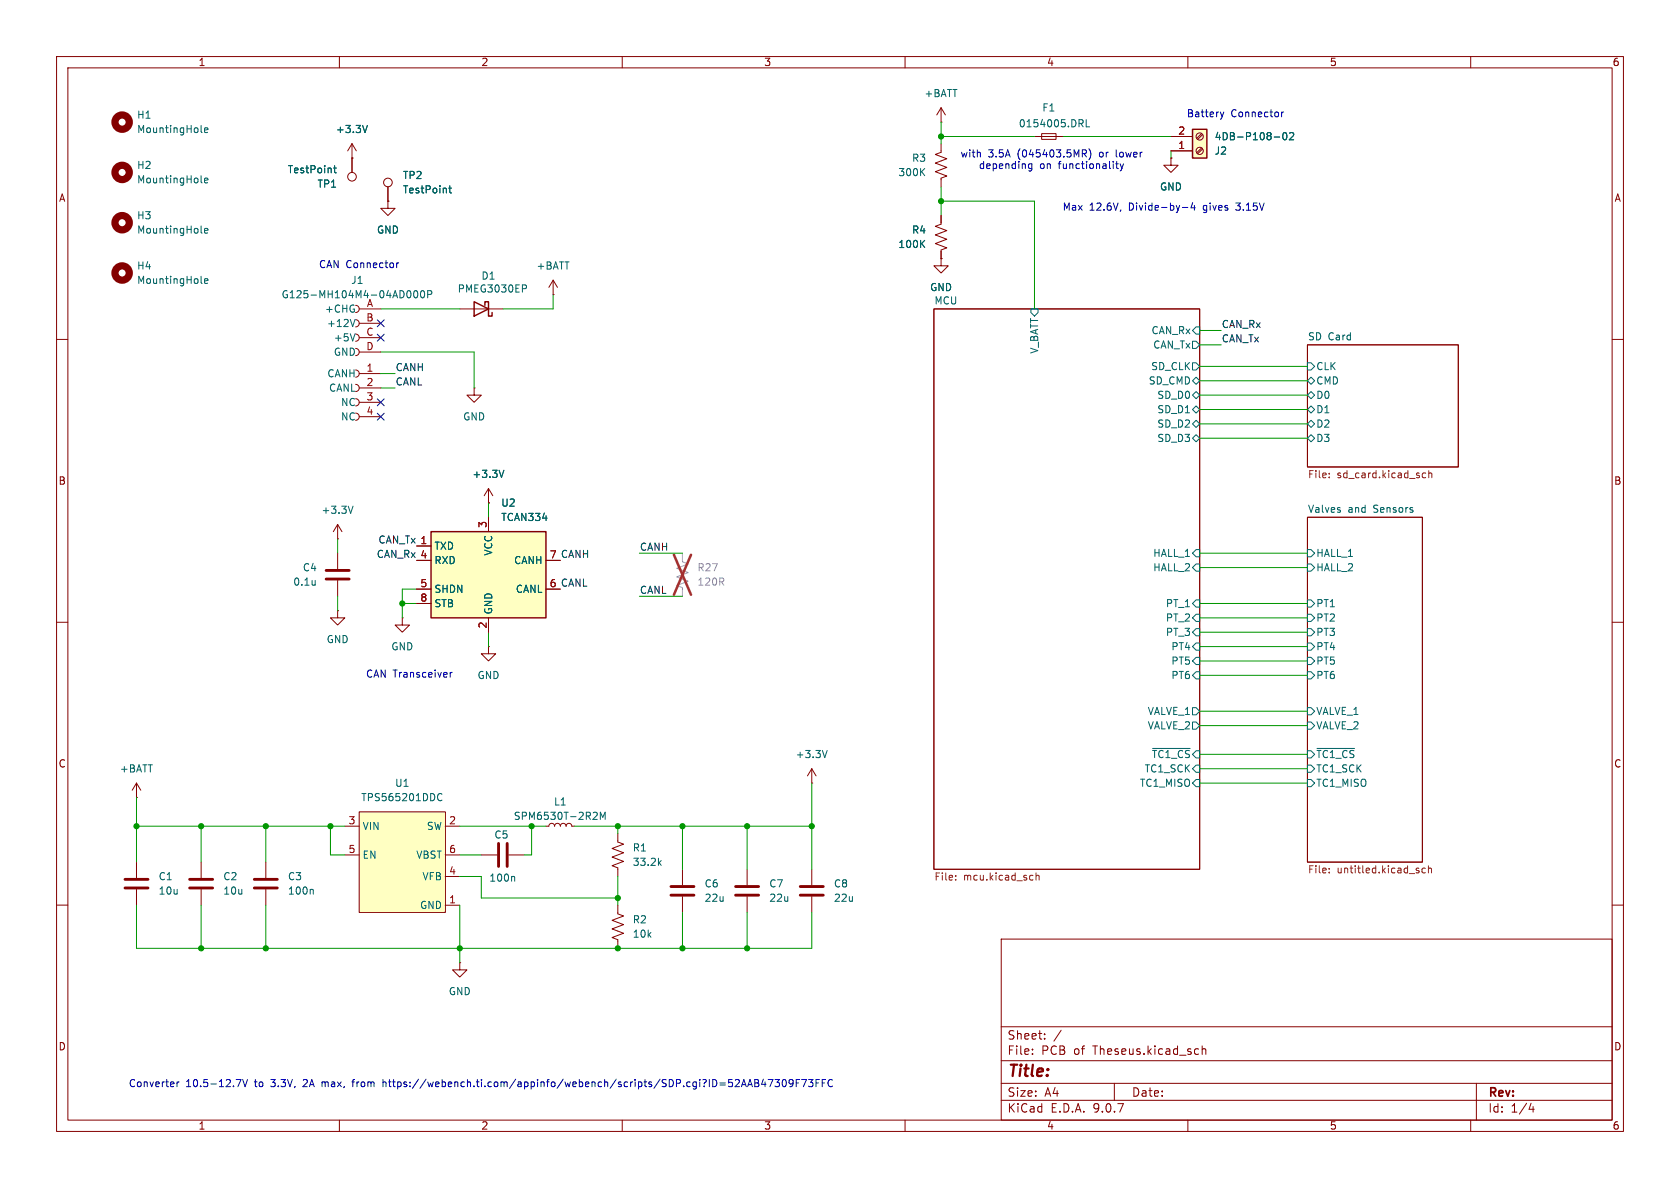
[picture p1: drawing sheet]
<svg xmlns="http://www.w3.org/2000/svg" width="297mm" height="210mm" viewBox="0 0 297 210" stroke-linecap="round" stroke-linejoin="round" font-family="sans-serif">
<g fill="none" stroke="#840000" stroke-width=".18">
<path d="M10 10h277v190h-277zM12 12h273v186h-273zM60 10v2M110 10v2M160 10v2M210 10v2M260 10v2M68.6 35.6v1.2h1.2l-1.2 1.3-1.3-1.3h1.3M68.6 35.6h.1M165.1 54.6h47v99.1h-47zM10 60h2M231.1 61h26.7v21.6h-26.7z"/>
<path d="M285 60h2M59.7 97.8v2.8M231.1 91.4h20.4v61h-20.4zM10 110h2M59.7 108v1.2h1.3l-1.3 1.3-1.3-1.3h1.3M59.7 108h.1M59.7 102.6v2.8M285 110h2M10 160h2M177 166h108v32h-108zM285 160h2M60 198v2"/>
<path d="M110 198v2M160 198v2M177 194.5h108M177 191.5h108M177 187.5h108M177 181.5h108M182.5 186.3v.1M182.5 185.5v.1M184.7 183.6v.1M184.7 182.8v.1M187.6 182.1l-1.3 2M197 191.5v3"/>
<path d="M210 198v2M211.7 185.4l.2 .1M211.9 186.3l-.2 .1M212.5 184.9v1.5M212.5 185.5l.2-.1 .4 .1 .1 .9M260 198v2M261 191.5v6.5M270.7 195l-.4 1.1h.9M271 195.6v1"/>
</g>
<g fill="none" stroke="#006464" stroke-width=".18">
<path d="M182.2 54.6h1.3v.6l-.6 .7-.7-.7zM211.5 57.8h.6v1.3h-.6l-.7-.7zM210.8 64.1h.7l.6 .7-.6 .6h-.7zM210.8 67.3l.7-.6 .6 .6-.6 .6zM210.8 60.3h.7l.6 .7-.6 .6h-.7zM210.8 69.9l.7-.7 .6 .7-.6 .6zM210.8 72.4l.7-.6 .6 .6-.6 .6zM210.8 74.9l.7-.6 .6 .6-.6 .7zM210.8 77.5l.7-.7 .6 .7-.6 .6zM231.1 64.1h.7l.6 .7-.6 .6h-.7zM231.1 67.3l.7-.6 .6 .6-.6 .6zM231.1 69.9l.7-.7 .6 .7-.6 .6z"/>
<path d="M231.1 74.9l.7-.6 .6 .6-.6 .7zM231.1 77.5l.7-.7 .6 .7-.6 .6zM231.8 71.8l.6 .6-.6 .6-.7-.6zM211.5 97.2h.6v1.2h-.6l-.7-.6zM211.5 99.7h.6v1.3h-.6l-.7-.7zM231.1 97.2h.7l.6 .6-.6 .6h-.7zM231.1 99.7h.7l.6 .6-.6 .7h-.7zM55.7 102.6v.8M55.7 103.3v.1M211.5 106h.6v1.3h-.6l-.7-.6zM211.5 108.6h.6v1.3h-.6l-.7-.7zM211.5 111.1h.6v1.3h-.6l-.7-.6z"/>
<path d="M211.5 118.7h.6v1.3h-.6l-.7-.6zM211.5 113.7h.6v1.2h-.6l-.7-.6zM211.5 116.2h.6v1.3h-.6l-.7-.7zM231.1 106h.7l.6 .7-.6 .6h-.7zM231.1 108.6h.7l.6 .6-.6 .7h-.7zM231.1 111.1h.7l.6 .7-.6 .6h-.7zM231.1 116.2h.7l.6 .6-.6 .7h-.7zM231.1 118.7h.7l.6 .7-.6 .6h-.7zM231.1 113.7h.7l.6 .6-.6 .6h-.7zM203.8 132.3h6.6M210.8 127.6h.7l.6 .7-.6 .6h-.7zM210.8 125.1h.7l.6 .6-.6 .7h-.7z"/>
<path d="M211.5 137.8h.6v1.3h-.6l-.7-.7zM211.5 135.3h.6v1.2h-.6l-.7-.6zM231.1 135.3h.7l.6 .6-.6 .6h-.7zM231.1 132.7h.7l.6 .7-.6 .6h-.7zM231.1 125.1h.7l.6 .6-.6 .7h-.7zM231.1 137.8h.7l.6 .6-.6 .7h-.7zM231.1 127.6h.7l.6 .7-.6 .6h-.7zM232.8 132.3h6.7"/>
</g>
<g fill="none" stroke="#725600" stroke-width=".18">
<path d="M235 84.3v.2M235 83.7v.1M251.5 84.3l.2 .2 .3-.1M252 83.7l-.3-.1-.2 .1M252.6 83.7l.2-.1 .3 .1v.8M252.6 83.2v1.3M168.9 155.5v.1M168.9 154.8v.1M182.5 154.7l.1 .1M182.6 155.5l-.1 .1M183.2 154.3v1.3M183.2 154.9l.1-.2 .3 .1 .1 .8"/>
<path d="M235 153.5v.1M235 154.2v.1M252 153.5h-.4l-.2 .2 .1 .5h.5M252.5 153.6l.2-.1h.3l.1 .8M252.5 153v1.3"/>
</g>
<path d="M57.7 100.8h4M57.7 102.4h4" fill="none" stroke="#840000" stroke-width=".51"/>
<path d="M63.5 143.5h15.2v17.8h-15.2z" fill="#ffffc2"/>
<g fill="none" stroke="#840000" stroke-width=".18">
<path d="M143.5 138.4h.1M143.5 135.9l-.8 1.3M143.5 135.9l.8 1.3M143.5 135.9v2.5M61 146.1h2.5M61 151.1h2.5M63.5 143.5h15.2v17.8h-15.2zM78.7 146.1h2.6M78.7 151.1h2.6M78.7 154.9h2.6M85.1 151.1h2.8M89.9 151.1h2.8"/>
<path d="M78.7 160h2.6"/>
</g>
<path d="M146.2 132.7l-.4 1.2M77.5 141.4l.3 .1 .3-.1M78.1 140.4l-.3-.1-.3 .2M90.8 154.9l.2 .2v.7" fill="none" stroke="#006464" stroke-width=".18"/>
<path d="M88.1 149.1v4.1M89.7 149.1v4.1" fill="none" stroke="#840000" stroke-width=".51"/>
<path d="M76.2 94h20.3v15.2h-20.3z" fill="#ffffc2"/>
<path d="M76.2 94h20.3v15.2h-20.3z" fill="none" stroke="#840000" stroke-width=".25"/>
<g fill="none" stroke="#840000" stroke-width=".18">
<path d="M166.4 19.1l-.8 1.2M166.4 19.1l.7 1.2M166.4 19.1v2.5M68.6 33v2.6M166.4 21.6h.1M166.4 25.4v1.5l-1 .4 2 .8-2 .7 2 .8-2 .8 2 .7-1 .4v1.5M166.4 38.1v1.5l-1 .4 2 .8-2 .7 2 .8-2 .8 2 .7-1 .4v1.5M182.9 24.1h5.1M184.1 23.6h2.6v1h-2.6zM207 27.9v1.3h1.3l-1.3 1.3-1.3-1.3h1.3M207 27.9h.1M166.4 45.7v1.3h1.2l-1.2 1.3-1.3-1.3h1.3"/>
<path d="M166.4 45.7h.1M59.7 95.3h.1M59.7 92.7l-.8 1.3M59.7 92.7l.8 1.3M59.7 92.7v2.6M73.7 96.5h2.5M73.7 99.1h2.5M86.4 88.9h.1M86.4 86.4v2.5M86.4 91.4v2.6M86.4 86.4l-.8 1.2M86.4 86.4l.7 1.2"/>
<path d="M96.5 99.1h2.6M71.1 109.2v1.3h1.3l-1.3 1.3-1.3-1.3h1.3M71.1 109.2h.1M73.7 104.1h2.5M73.7 106.7h2.5M86.4 114.3v1.3h1.2l-1.2 1.2-1.3-1.2h1.3M86.4 114.3h.1M86.4 109.2v2.6M96.5 104.1h2.6M24.1 138.4l-.7 1.3M24.1 138.4l.8 1.3M24.1 138.4v2.6"/>
<path d="M24.1 141h.1M24.1 152.4v2.8M24.1 157.2v2.8M35.6 152.4v2.8M35.6 157.2v2.8M47 152.4v2.8M47 157.2v2.8M96.5 146.1h.5l.2-.4 .3-.2 .4 .2 .1 .4 .2-.4 .3-.2 .4 .2 .2 .4 .1-.4 .4-.2 .3 .2 .2 .4 .1-.4 .4-.2 .3 .2 .2 .4h.5M109.2 147.3v1.5l1 .4-2 .8 2 .7-2 .8 2 .8-2 .7 1 .4v1.5M120.6 153.7v2.8M120.6 158.5v2.8M132.1 153.7v2.8"/>
<path d="M132.1 158.5v2.8M81.3 170.2v1.3h1.2l-1.2 1.2-1.3-1.2h1.3M81.3 170.2h.1M109.2 160v1.5l1 .4-2 .8 2 .7-2 .8 2 .8-2 .7 1 .4v1.5"/>
<circle cx="68.6" cy="32.3" r=".76"/>
</g>
<g fill="none" stroke="#006464" stroke-width=".18">
<path d="M79.3 33.3h.5M79.5 32.8v1.1l.3 .2M162.9 30.3l.6 .8M163.5 29.8l-.7 .7M192 21.2v1.2h.6M162.9 43l.6 .8M163.5 42.5l-.7 .7M62.4 89.5l-.4 1.2M89.1 83.1l-.4 1.3M55.2 157.2l.2 .2v.7M105.3 143.6l.3 .2-.1 .3-.7 .8h.8M106.1 144.9v-1.3l.5 .9 .4-.9v1.3"/>
<path d="M116.5 152.5l.4 .5M116.9 152.1l-.5 .5"/>
</g>
<path d="M22.1 155.4h4.1M22.1 157h4.1M33.5 155.4h4.1M33.5 157h4.1M45 155.4h4M45 157h4M118.6 156.7h4.1M118.6 158.2h4.1M130 156.7h4.1M130 158.2h4.1" fill="none" stroke="#840000" stroke-width=".51"/>
<path d="M120.6 97.8v1.5l1.1 .4-2.1 .8 2.1 .7-2.1 .8 2.1 .7-2.1 .8 1 .4v1.5" fill="none" stroke="#a1a1a1" stroke-width=".18"/>
<path d="M119.1 98.1l3.1 7M122.2 98.1l-3.1 7" fill="none" stroke="#e12e31" stroke-width=".46"/>
<path d="M210.8 22.9h2.6v5h-2.6z" fill="#ffffc2"/>
<path d="M210.8 22.9h2.6v5h-2.6zM83.8 53.3l2.6 1.3-2.6 1.3zM85.7 54v-.7h.7v2.6h.6v-.7" fill="none" stroke="#840000" stroke-width=".25"/>
<g fill="none" stroke="#840000" stroke-width=".18">
<path d="M62.2 27.9h.1M62.2 25.4l-.7 1.3M62.2 25.4l.8 1.3M62.2 25.4v5.1M68.6 35.6h.1M68.6 33v2.6M166.4 38.1v1.3M207 27.9h.1M207 26.7h3.8M207 24.1h3.8M212.4 26.2l-.8 .8M212.4 23.6l-.8 .9"/>
<path d="M212.6 26.3l-.9 .9M212.6 23.8l-.9 .8M62.9 54a.64 .64 0 0 1 .6 .6 .64 .64 0 0 1-.6 .6M62.9 56.5a.64 .64 0 0 1 .6 .7 .64 .64 0 0 1-.6 .6M62.9 59.1a.64 .64 0 0 1 .6 .6 .64 .64 0 0 1-.6 .6M63.5 54.6h3.8M63.5 57.2h3.8M63.5 59.7h3.8M81.3 54.6h7.6M97.8 52.1h.1M97.8 49.5l-.8 1.3M97.8 49.5l.8 1.3"/>
<path d="M97.8 49.5v2.6M166.4 45.7h.1M166.4 44.5v1.2M62.9 61.6a.64 .64 0 0 1 .6 .6 .64 .64 0 0 1-.6 .7M62.9 65.4a.64 .64 0 0 1 .6 .6 .64 .64 0 0 1-.6 .7M62.9 67.9a.64 .64 0 0 1 .6 .7 .64 .64 0 0 1-.6 .6M62.9 70.5a.64 .64 0 0 1 .6 .6 .64 .64 0 0 1-.6 .7M62.9 73a.64 .64 0 0 1 .6 .7 .64 .64 0 0 1-.6 .6M63.5 62.2h3.8M63.5 66h3.8M63.5 68.6h3.8M63.5 71.1h3.8"/>
<path d="M63.5 73.7h3.8M83.8 68.6v1.3h1.3l-1.3 1.2-1.3-1.2h1.3M83.8 68.6h.1M73.7 96.5h2.5M73.7 99.1h2.5M86.4 88.9h.1M86.4 91.4v2.6M96.5 99.1h2.6M73.7 104.1h2.5M73.7 106.7h2.5M86.4 109.2v2.6M96.5 104.1h2.6"/>
<path d="M143.5 153.7v2.8M143.5 158.5v2.8"/>
<circle cx="62.2" cy="31.2" r=".76"/>
<circle cx="212.1" cy="26.7" r=".63"/>
<circle cx="212.1" cy="24.1" r=".63"/>
</g>
<g fill="none" stroke="#006464" stroke-width=".18">
<path d="M35.5 32.1l.2 .2M35.5 23.3l.2 .1M36.2 23l.6-.1-.1-.2-.4-.1-.1 .2v.6h.5M36.2 31.9l.6-.1-.1-.3h-.4l-.1 .2v.6h.5M59 29.7h.5M59.2 29.3v1.1l.3 .2M65 22.2l-.5 1.2M79.3 33.3h.5M79.5 32.8v1.1l.3 .2M225.3 24.2h.9M227 23.5l.1-.1a.68 .68 0 0 1 .4 .7 .68 .68 0 0 1-.4 .6 .84 .84 0 0 1-.1-1.2zM228 23.6l.5-.2 .2 .4-.8 .9h.8"/>
<path d="M35.5 49.9l.2 .2M35.5 41l.2 .2M36.2 49.7l.6-.1-.1-.3h-.4l-.1 .1v.6h.5M36.2 40.8l.6-.1-.1-.3h-.4l-.1 .2v.6h.5M62.8 56.5l-.5 1.2M62.8 59l-.5 1.3M72.3 51.4a.79 .79 0 0 1 0 1.2M73.3 51.4h.1a.68 .68 0 0 1 .5 .6 .68 .68 0 0 1-.5 .6 .84 .84 0 0 1-.1-1.2zM74.5 51.4h.1a.68 .68 0 0 1 .5 .6 .68 .68 0 0 1-.5 .6 .84 .84 0 0 1-.1-1.2zM75.6 52h.6l.1-.2v-.3l-.7-.1v1.2M92.8 50.4l.3 .2-.1 .3-.2 .1M162.9 43l.6 .8"/>
<path d="M163.5 42.5l-.7 .7M89.1 83.1l-.4 1.3"/>
</g>
<g fill="none" stroke="#840000" stroke-width="1.3">
<circle cx="21.6" cy="30.5" r="1.27"/>
<circle cx="21.6" cy="39.4" r="1.27"/>
<circle cx="21.6" cy="21.6" r="1.27"/>
<circle cx="21.6" cy="48.3" r="1.27"/>
</g>
<path d="M141.5 156.7h4M141.5 158.2h4" fill="none" stroke="#840000" stroke-width=".51"/>
<g fill="none" stroke="#009600" stroke-width=".18">
<path d="M166.4 21.6v3.8M166.4 33v5.1M166.4 24.1h16.5M166.4 35.6h16.5v19M188 24.1h19M207 26.7v1.2M67.3 54.6h14M97.8 52.1v2.5h-8.9M212.1 58.4h3.8M67.3 66h2.5M67.3 62.2h16.5v6.4M67.3 68.6h2.5"/>
<path d="M212.1 61h3.8M212.1 64.8h19M212.1 74.9h19M212.1 69.9h19M212.1 72.4h19M212.1 67.3h19M212.1 77.5h19M59.7 95.3v2.5M86.4 88.9v2.5M113 97.8h7.6M212.1 97.8h19M59.7 105.4v2.6"/>
<path d="M71.1 106.7h2.6M73.7 104.1h-2.6v5.1M86.4 111.8v2.5M113 105.4h7.6M212.1 111.8h19M212.1 119.4h19M212.1 116.8h19M212.1 114.3h19M212.1 106.7h19M212.1 100.3h19M212.1 109.2h19M143.5 138.4v15.3"/>
<path d="M212.1 133.4h19M212.1 128.3h19M212.1 138.4h19M212.1 135.9h19M212.1 125.7h19M24.1 146.1h36.9M24.1 141v11.4M35.6 146.1v6.3M47 146.1v6.3M58.4 146.1v5h2.6M81.3 151.1h3.8M81.3 154.9h3.8v3.9h24.1"/>
<path d="M81.3 146.1h15.2M94 146.1v5h-1.3M101.6 146.1h41.9M109.2 146.1v1.2M109.2 154.9v5.1M120.6 146.1v7.6M132.1 146.1v7.6M24.1 160v7.6h119.4v-6.3M35.6 160v7.6M47 160v7.6M81.3 160v10.2M120.6 161.3v6.3"/>
<path d="M132.1 161.3v6.3"/>
</g>
<path d="M66.7 59.1l1.2 1.2M66.7 56.5l1.2 1.3M67.9 59.1l-1.2 1.2M67.9 56.5l-1.2 1.3M66.7 70.5l1.2 1.2M66.7 73.1l1.2 1.2M67.9 70.5l-1.2 1.2M67.9 73.1l-1.2 1.2" fill="none" stroke="#000084" stroke-width=".18"/>
<g fill="none" stroke="#0000c2" stroke-width=".18">
<path d="M215.7 19.8l.4 .8M216.4 19.8l-.3 .8M226.6 19.8v.8M226.9 19.8l-.3 .2M181.9 29l-.1 .2 .1 .5 .2 .1 .3-.1M182.4 29v1l-.2 .2h-.3M191.3 26.5h.5l.3 .2-.2 .4-.6 .1M191.6 27.2l.5 .6M192.5 26.3a1.47 1.47 0 0 1 .1 1.9M197.2 29h.5M197.4 28.5v1.1l.3 .2M198 29l.3 .8"/>
<path d="M198.2 37.1l-.1 .2M198.3 29.8l-.3 .4M198.6 29l-.3 .8M209 36.7h1M210.9 35.8l-.4 .9h.8M211.2 36.3v.9M216.1 20.6l-.2 .4M70.1 46.5v.8M70.5 46.5l-.4 .2M79.6 118.9v.8M79.9 118.9l-.3 .2M31.3 191.3v.8"/>
<path d="M31.7 191.3l-.4 .2M41.8 190.8h.8l-.5 1.3M42.9 190.8l.4 1.3 .5-1.3M56.9 191.3v.8M57.1 191.3l-.2 .1M62.2 191.3h.5M62.7 190.8l-.3 .2v1.1M67.7 191.4l.4-.1 .1 .1M67.7 190.8v1.3M133.9 190.8l.2 .3-.2 .3 .2 .2 .1 .3-.3 .2h-.5M135 190.8l-.3 .9h.7M135.3 191.3v.8"/>
<path d="M135.8 190.8h.8l-.5 1.3M137 190.8h.8l-.4 .5 .3 .1v.6l-.1 .1-.6-.1M138.4 191l.2-.2a.68 .68 0 0 1 .4 .7 .68 .68 0 0 1-.4 .6l-.2-.1-.1-.4zM140.2 191.4l-.2 .2h-.4l-.1-.2 .1-.5 .4-.1 .2 .2a.84 .84 0 0 1-.3 1.1h-.3M140.8 191.4h.4M141.4 190.8h-.6v1.3M141.7 190.8h.9l-.6 1.3M142.9 190.8h.8l-.4 .5 .4 .1v.6l-.2 .1-.6-.1M144.3 191.4h.4M144.9 190.8h-.6v1.3M145.4 191.4h.4M146 190.8h-.6v1.3"/>
<path d="M147.2 191a.6 .6 0 0 0-.9 .4 .6 .6 0 0 0 .6 .7l.3-.1"/>
</g>
<g fill="#009600" stroke="#009600" stroke-width=".18">
<circle cx="143.5" cy="146.1" r=".46"/>
<circle cx="132.1" cy="146.1" r=".46"/>
<circle cx="35.6" cy="146.1" r=".46"/>
<circle cx="58.4" cy="146.1" r=".46"/>
<circle cx="47" cy="146.1" r=".46"/>
<circle cx="109.2" cy="158.8" r=".46"/>
<circle cx="81.3" cy="167.6" r=".46"/>
<circle cx="109.2" cy="167.6" r=".46"/>
<circle cx="94" cy="146.1" r=".46"/>
<circle cx="109.2" cy="146.1" r=".46"/>
<circle cx="47" cy="167.6" r=".46"/>
<circle cx="35.6" cy="167.6" r=".46"/>
<circle cx="24.1" cy="146.1" r=".46"/>
<circle cx="166.4" cy="24.1" r=".46"/>
<circle cx="166.4" cy="35.6" r=".46"/>
<circle cx="71.1" cy="106.7" r=".46"/>
<circle cx="132.1" cy="167.6" r=".46"/>
<circle cx="120.6" cy="167.6" r=".46"/>
<circle cx="120.6" cy="146.1" r=".46"/>
</g>
<text font-size="2.8" fill="#840000" x="178" y="190.9">Title:</text>
<g font-size="2.1" fill="#840000">
<text x="178" y="184">Sheet:</text>
<text x="178" y="186.7">File:</text>
<text x="184.1" y="186.7">PCB</text>
<text x="189.9" y="186.7">of</text>
<text x="193.4" y="186.7">Theseus.kicad_sch</text>
<text x="178" y="196.9">KiCad</text>
<text x="178" y="194.1">Size:</text>
<text x="184.7" y="194.1">A4</text>
<text x="185.7" y="196.9">E.D.A.</text>
<text x="193.3" y="196.9">9.0.7</text>
<text x="200" y="194.1">Date:</text>
<text x="263" y="194.3">Rev:</text>
<text x="263" y="196.9">Id:</text>
<text x="267.1" y="196.9">1/4</text>
</g>
<g font-size="1.8" fill="#840000">
<text x="35" y="11.9">1</text>
<text x="85" y="11.9">2</text>
<text x="135" y="11.9">3</text>
<text x="185" y="11.9">4</text>
<text x="235" y="11.9">5</text>
<text x="285" y="11.9">6</text>
<text x="10.3" y="35.9">A</text>
<text x="285.3" y="35.9">A</text>
<text x="10.3" y="85.9">B</text>
<text x="285.3" y="85.9">B</text>
<text x="10.3" y="135.9">C</text>
<text x="285.3" y="135.9">C</text>
<text x="10.3" y="185.9">D</text>
<text x="285.3" y="185.9">D</text>
<text x="35" y="199.9">1</text>
<text x="85" y="199.9">2</text>
<text x="135" y="199.9">3</text>
<text x="185" y="199.9">4</text>
<text x="235" y="199.9">5</text>
<text x="285" y="199.9">6</text>
</g>
<g font-size="1.8" fill="#006464">
<text x="163.3" y="17.4">+BATT</text>
<text x="24.1" y="21.2">H1</text>
<text x="24.1" y="23.7">MountingHole</text>
<text x="59.3" y="23.7">+3.3V</text>
<text x="180" y="22.7">0154005.DRL</text>
<text x="184.2" y="19.9">F1</text>
<text x="161.1" y="28.8">R3</text>
<text x="214.6" y="27.5">J2</text>
<text x="214.6" y="25">4DB-P108-02</text>
<text x="24.1" y="30.1">H2</text>
<text x="24.1" y="32.6">MountingHole</text>
<text x="50.8" y="30.8">TestPoint</text>
<text x="56" y="33.4">TP1</text>
<text x="71.1" y="31.9">TP2</text>
<text x="71.1" y="34.4">TestPoint</text>
<text x="158.7" y="31.3">300K</text>
<text x="205" y="33.9">GND</text>
<text x="24.1" y="39">H3</text>
<text x="24.1" y="41.5">MountingHole</text>
<text x="66.5" y="41.5">GND</text>
<text x="161.1" y="41.5">R4</text>
<text x="24.1" y="47.9">H4</text>
<text x="94.8" y="47.9">+BATT</text>
<text x="158.7" y="44">100K</text>
<text x="24.1" y="50.4">MountingHole</text>
<text x="49.7" y="52.9">G125-MH104M4-04AD000P</text>
<text x="62" y="50.4">J1</text>
<text x="80.8" y="51.9">PMEG3030EP</text>
<text x="85" y="49.6">D1</text>
<text x="164.3" y="51.7">GND</text>
<text x="165.1" y="53.9">MCU</text>
<text x="57.3" y="55.5">+CHG</text>
<text x="57.7" y="58">+12V</text>
<text x="203.5" y="59.3">CAN_Rx</text>
<text x="58.9" y="60.6">+5V</text>
<text x="58.9" y="63.1">GND</text>
<text x="183.7" y="62.6" transform="rotate(-90 183.7 62.6)">V_BATT</text>
<text x="203.4" y="65.6">SD_CLK</text>
<text x="203.8" y="61.8">CAN_Tx</text>
<text x="231.1" y="60.2">SD Card</text>
<text x="232.6" y="65.6">CLK</text>
<text x="57.8" y="66.9">CANH</text>
<text x="58.1" y="69.4">CANL</text>
<text x="60.2" y="72">NC</text>
<text x="203" y="68.2">SD_CMD</text>
<text x="204.5" y="70.7">SD_D0</text>
<text x="232.6" y="68.2">CMD</text>
<text x="232.6" y="70.7">D0</text>
<text x="60.2" y="74.5">NC</text>
<text x="81.8" y="74.5">GND</text>
<text x="204.5" y="73.3">SD_D1</text>
<text x="204.5" y="75.8">SD_D2</text>
<text x="232.6" y="73.3">D1</text>
<text x="232.6" y="75.8">D2</text>
<text x="204.5" y="78.3">SD_D3</text>
<text x="232.6" y="78.3">D3</text>
<text x="83.4" y="84.7">+3.3V</text>
<text x="88.5" y="89.8">U2</text>
<text x="56.7" y="91">+3.3V</text>
<text x="88.5" y="92.3">TCAN334</text>
<text x="231.1" y="90.7">Valves</text>
<text x="238.3" y="90.7">and</text>
<text x="242.9" y="90.7">Sensors</text>
<text x="53.4" y="101.2">C4</text>
<text x="76.7" y="97.4">TXD</text>
<text x="76.7" y="99.9">RXD</text>
<text x="87.2" y="98.3" transform="rotate(-90 87.2 98.3)">VCC</text>
<text x="90.8" y="99.9">CANH</text>
<text x="203.8" y="98.7">HALL_1</text>
<text x="203.8" y="101.2">HALL_2</text>
<text x="232.6" y="98.7">HALL_1</text>
<text x="232.6" y="101.2">HALL_2</text>
<text x="51.7" y="103.7">0.1u</text>
<text x="76.7" y="105">SHDN</text>
<text x="76.7" y="107.5">STB</text>
<text x="91.1" y="105">CANL</text>
<text x="206" y="107.5">PT_1</text>
<text x="232.6" y="107.5">PT1</text>
<text x="57.7" y="113.9">GND</text>
<text x="87.2" y="108.7" transform="rotate(-90 87.2 108.7)">GND</text>
<text x="206" y="110.1">PT_2</text>
<text x="206" y="112.6">PT_3</text>
<text x="232.6" y="110.1">PT2</text>
<text x="232.6" y="112.6">PT3</text>
<text x="69.1" y="115.2">GND</text>
<text x="207" y="115.2">PT4</text>
<text x="207" y="117.7">PT5</text>
<text x="232.6" y="117.7">PT5</text>
<text x="232.6" y="115.2">PT4</text>
<text x="84.3" y="120.2">GND</text>
<text x="207" y="120.2">PT6</text>
<text x="232.6" y="120.2">PT6</text>
<text x="202.8" y="129.1">VALVE_2</text>
<text x="202.8" y="126.6">VALVE_1</text>
<text x="232.6" y="126.6">VALVE_1</text>
<text x="232.6" y="129.1">VALVE_2</text>
<text x="21.1" y="136.8">+BATT</text>
<text x="140.6" y="134.2">+3.3V</text>
<text x="202.3" y="136.8">TC1_SCK</text>
<text x="203.5" y="134.2">~{TC1_CS}</text>
<text x="232.6" y="136.8">TC1_SCK</text>
<text x="232.6" y="134.2">~{TC1_CS}</text>
<text x="63.8" y="141.8">TPS565201DDC</text>
<text x="69.7" y="139.3">U1</text>
<text x="97.8" y="142.6">L1</text>
<text x="201.4" y="139.3">TC1_MISO</text>
<text x="232.6" y="139.3">TC1_MISO</text>
<text x="64" y="146.9">VIN</text>
<text x="75.4" y="146.9">SW</text>
<text x="87.3" y="148.4">C5</text>
<text x="90.7" y="145.1">SPM6530T-2R2M</text>
<text x="27.9" y="155.8">C1</text>
<text x="39.4" y="155.8">C2</text>
<text x="50.8" y="155.8">C3</text>
<text x="64" y="152">EN</text>
<text x="73.5" y="152">VBST</text>
<text x="74.6" y="155.8">VFB</text>
<text x="111.8" y="150.7">R1</text>
<text x="111.8" y="153.3">33.2k</text>
<text x="27.9" y="158.3">10u</text>
<text x="39.4" y="158.3">10u</text>
<text x="50.8" y="158.3">100n</text>
<text x="74.2" y="160.9">GND</text>
<text x="86.4" y="156.1">100n</text>
<text x="124.5" y="157.1">C6</text>
<text x="124.5" y="159.6">22u</text>
<text x="135.9" y="157.1">C7</text>
<text x="135.9" y="159.6">22u</text>
<text x="147.3" y="157.1">C8</text>
<text x="147.3" y="159.6">22u</text>
<text x="111.8" y="163.4">R2</text>
<text x="111.8" y="166">10k</text>
<text x="79.2" y="176.1">GND</text>
</g>
<g font-size="1.8" fill="#a90000">
<text x="208.2" y="23.9">2</text>
<text x="208.2" y="26.4">1</text>
<text x="64.7" y="56.9">B</text>
<text x="64.7" y="59.4">C</text>
<text x="64.8" y="54.4">A</text>
<text x="64.7" y="62">D</text>
<text x="64.7" y="65.8">1</text>
<text x="64.7" y="68.3">2</text>
<text x="64.7" y="70.9">3</text>
<text x="64.7" y="73.4">4</text>
<text x="86.1" y="93.4" transform="rotate(-90 86.1 93.4)">3</text>
<text x="74.2" y="96.3">1</text>
<text x="74.2" y="98.8">4</text>
<text x="97.1" y="98.8">7</text>
<text x="74.2" y="103.9">5</text>
<text x="74.2" y="106.4">8</text>
<text x="97.1" y="103.9">6</text>
<text x="86.1" y="111.2" transform="rotate(-90 86.1 111.2)">2</text>
<text x="61.5" y="145.8">3</text>
<text x="79.3" y="145.8">2</text>
<text x="61.5" y="150.9">5</text>
<text x="79.3" y="150.9">6</text>
<text x="79.3" y="154.7">4</text>
<text x="79.3" y="159.8">1</text>
</g>
<g font-size="1.8" fill="#0000c2">
<text x="209.7" y="20.9">Battery</text>
<text x="217.6" y="20.9">Connector</text>
<text x="169.7" y="28">with</text>
<text x="174.7" y="28">3.5A</text>
<text x="180" y="28">(045403.5MR)</text>
<text x="194.6" y="28">or</text>
<text x="197.7" y="28">lower</text>
<text x="172.9" y="30.1">depending</text>
<text x="183.8" y="30.1">on</text>
<text x="187.3" y="30.1">functionality</text>
<text x="187.8" y="37.4">Max</text>
<text x="192.6" y="37.4">12.6V,</text>
<text x="199.7" y="37.4">Divide-by-4</text>
<text x="213" y="37.4">gives</text>
<text x="219" y="37.4">3.15V</text>
<text x="56.3" y="47.6">CAN Connector</text>
<text x="64.6" y="120">CAN Transceiver</text>
<text x="22.7" y="192.4">Converter</text>
<text x="32.8" y="192.4">10.5-12.7V</text>
<text x="45.1" y="192.4">to</text>
<text x="48.2" y="192.4">3.3V,</text>
<text x="54.1" y="192.4">2A</text>
<text x="57.6" y="192.4">max,</text>
<text x="63.2" y="192.4">from</text>
<text x="68.7" y="192.4">https://webench.ti.com/appinfo/webench/scripts/SDP.cgi?ID=52AAB47309F73FFC</text>
</g>
<g font-size="1.8" fill="#0f0f0f">
<text x="215.9" y="58.1">CAN_Rx</text>
<text x="69.8" y="65.7">CANH</text>
<text x="215.9" y="60.6">CAN_Tx</text>
<text x="69.8" y="68.2">CANL</text>
<text x="66.5" y="98.7">CAN_Rx 4</text>
<text x="66.8" y="96.2">CAN_Tx 1</text>
<text x="97.1" y="98.8">7 CANH</text>
<text x="113" y="97.4">CANH</text>
<text x="97.1" y="103.9">6 CANL</text>
<text x="113" y="105.1">CANL</text>
</g>
<g font-size="1.8" fill="#725600">
<text x="231.1" y="84.9">File:</text>
<text x="236.4" y="84.9">sd_card.kicad_sch</text>
<text x="165.1" y="156">File:</text>
<text x="170.3" y="156">mcu.kicad_sch</text>
<text x="231.1" y="154.7">File:</text>
<text x="236.4" y="154.7">untitled.kicad_sch</text>
</g>
<g font-size="1.8" fill="#989898">
<text x="123.2" y="101.2">R27</text>
<text x="123.2" y="103.7">120R</text>
</g>
</svg>
